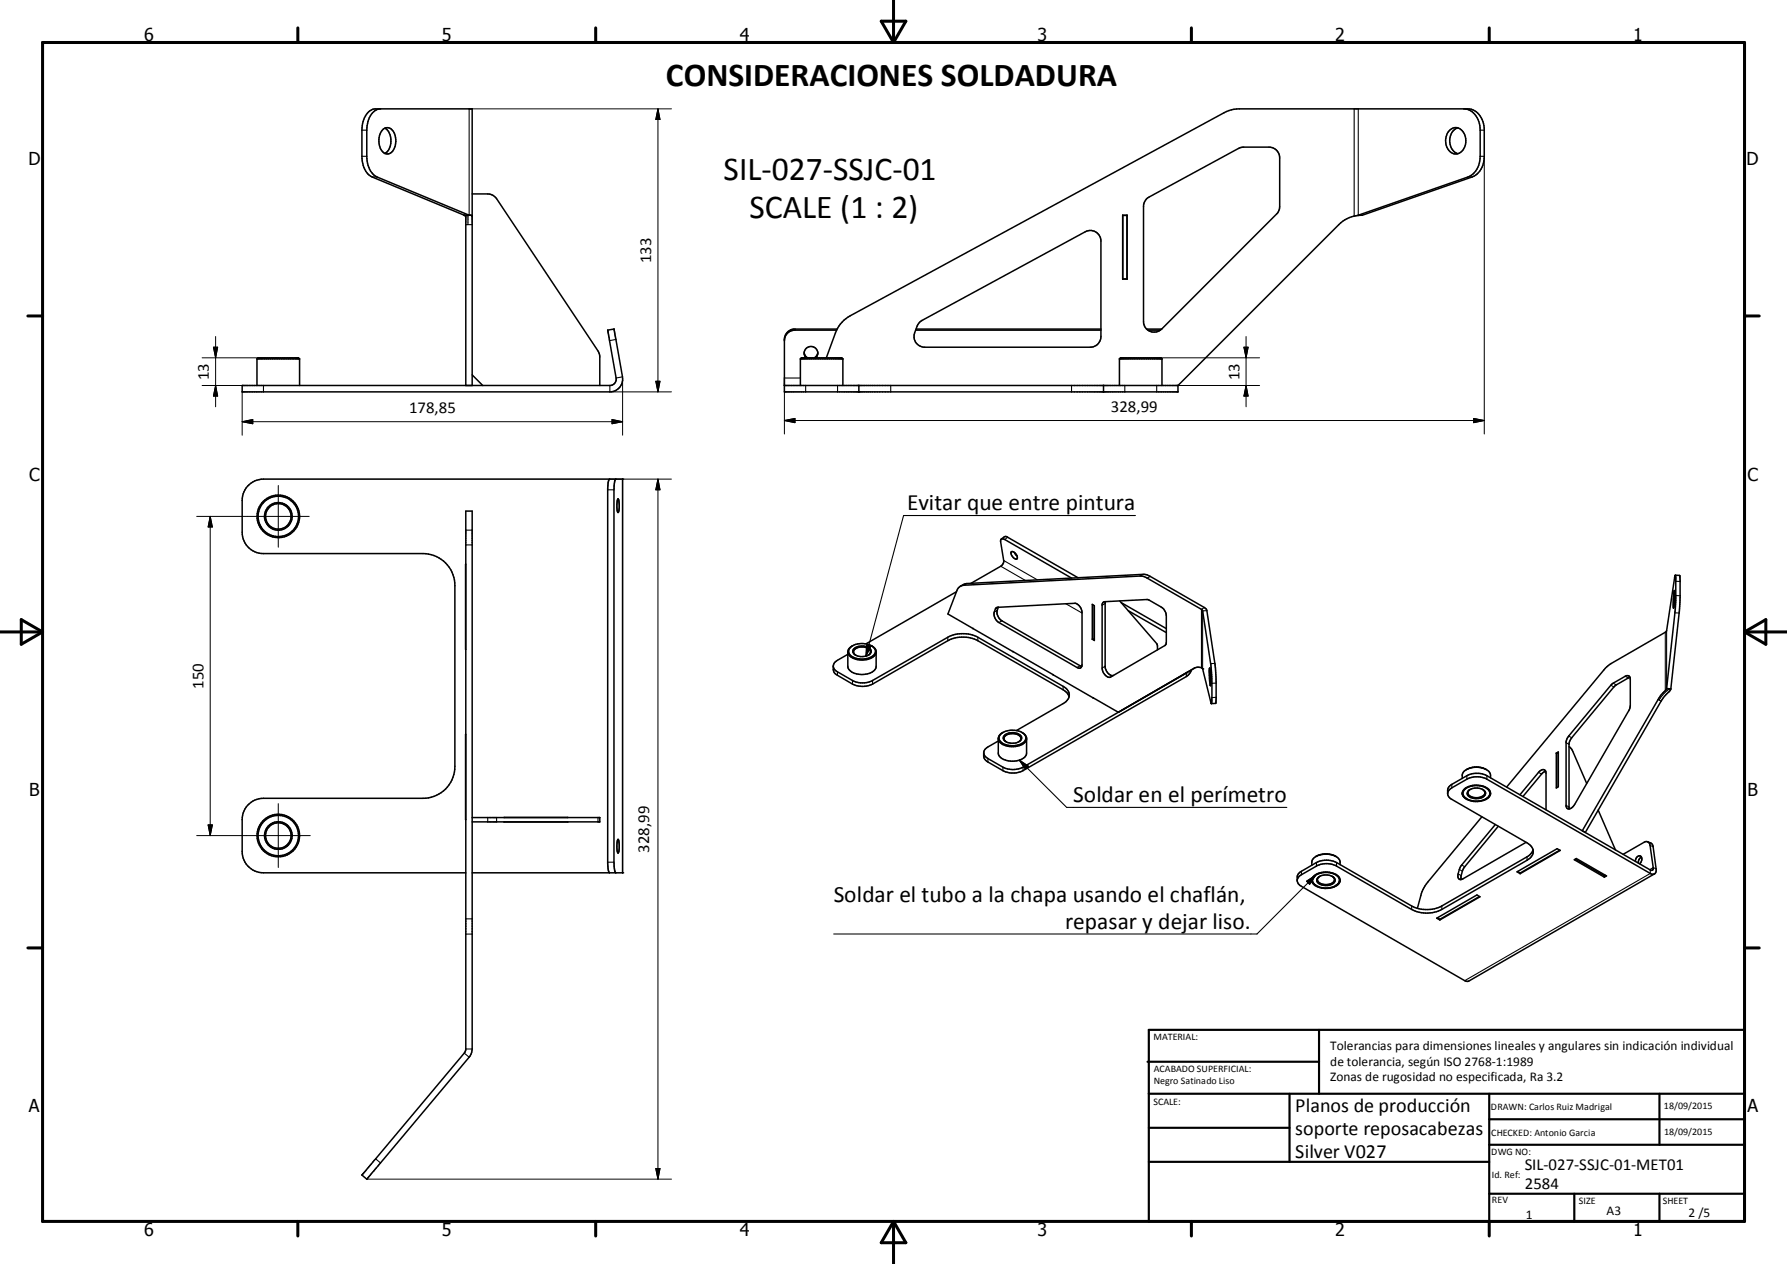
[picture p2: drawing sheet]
<svg xmlns="http://www.w3.org/2000/svg" width="420mm" height="297mm" viewBox="0 0 420 297" stroke-linecap="round" stroke-linejoin="round" font-family="sans-serif">
<g fill="none" stroke="#000" stroke-width=".36">
<path d="M89.4 25.6a3.9 3.9 0 0 0-3.1 3.9l-.1 7.2a5.2 5.2 0 0 0 2.4 4.9l21.7 9M90.1 30.3a1.69 1.69 0 0 1 2.7 1.2 3.8 3.8 0 0 1-1.2 4.6 1.85 1.85 0 0 1-2.3-1.7 4.2 4.2 0 0 1 .8-4.1zM90.5 30.1a3.8 3.8 0 0 1 0 5.9M340.6 30.7a2.1 2.1 0 0 1 2.2-.6 2.1 2.1 0 0 1 1.5 1.6 3.2 3.2 0 0 1-2 4.5 3 3 0 0 1-2.3-4.5zM342.7 30.1a3.4 3.4 0 0 0-2 3 3.4 3.4 0 0 0 2 3M344.1 25.6a4.5 4.5 0 0 1 3.8 5v6.1a5 5 0 0 1-2.8 4.9l-25.8 9M109.1 50.6l-21.6-9a5.2 5.2 0 0 1-2.4-4.9v-6.1a4.7 4.7 0 0 1 2.8-5h23.1v65M109.1 50.6h1.5l.4 .2M109.1 50.6h.1M109.1 50.6l.4 .2v39.8M110 50.6h-.9M111 45.6h4l1 .4 .7 .7 23.9 35.8 .4 1.4v6.7"/>
<path d="M263.9 50.6h1v15h-1zM263.9 50.6h1M269.5 46.8l21.9-12 .9-.2h6a2.51 2.51 0 0 1 2.5 2.5v11.4l-.1 .7-.4 .9-27.3 27.2a2.5 2.5 0 0 1-2.7 .6 2.5 2.5 0 0 1-1.5-2.4v-27l.1-.7zM319.3 50.6h.9l25.8-9a5 5 0 0 0 2.9-4.9v-6.1a4.6 4.6 0 0 0-3.9-5h-53.7l-2.4 .4-89.1 48.2a7.7 7.7 0 0 0-3.4 4.1l-2.2 5.8M319.3 50.6h.1M319.3 50.6a7.3 7.3 0 0 0-4.6 2.2l-37.8 37.8M320 50.6h-.7M144.3 77.3h.1M196.6 77.6h-9.7a2.45 2.45 0 0 0-2.5 2.4M196.8 77.3h-10.3a2.5 2.5 0 0 0-2.1 2.5v12.3h92.5v-1.5M215.2 77.6h43.6M215.3 77.3h43.5"/>
<path d="M216.1 75.7l39-21.2a2.49 2.49 0 0 1 3.7 2.1v22.5a2.5 2.5 0 0 1-2.5 2.5h-39a2.51 2.51 0 0 1-2.3-3.4 5.1 5.1 0 0 1 1.1-2.5zM263.9 65.5h1M269.5 77.3h3.5M269.8 77.6h2.9M56.9 90.6h86.4a1.48 1.48 0 0 0 1.5-1.8l-2-11.2 1.5-.3 2 11.3a2.99 2.99 0 0 1-3 3.5h-86.4zM60.4 84.3h10M60.4 84.3l.3-.2h9.5l.2 .2M60.4 84.3v6.3M70.4 84.3v6.3M111 88.1l2.5 2.5M184.4 90.6h92.5M188.1 84.3h10"/>
<path d="M188.1 84.3l.3-.2h9.5l.2 .2M188.1 84.3v6.3M189 82.9l.3 .8 .5 .4M189.5 84.1a1.58 1.58 0 0 1 0-2.2 1.58 1.58 0 0 1 2.2 0 1.58 1.58 0 0 1 .1 2.2M192.2 82.9l-.3 .8-.5 .4M198.1 84.3v6.3M201.9 90.6v1.5M259.4 90.6v1.5M263.1 84.3h10M263.1 84.3l.3-.2h9.5l.2 .2M263.1 84.3v6.3M273.1 84.3v6.3"/>
<path d="M143.3 112.6l-.4 .8-.1 1.3v88.3l.1 1.2 .4 .9M144.8 112.6l-.3 .6-.2 1.9v87.9a2.91 2.91 0 0 0 .5 2.1M145.2 117.3l.3 .3 .1 1.6a1.11 1.11 0 0 1-.4 1.2l-.2-1.2zM109.5 120.1h1.5l-.1 126.8-.6 1.5-24.1 28.7-1.1-1 .1-.2 23.9-28.4 .4-.7zM109.5 132.6v20M224.8 139l-21.3 12.3M225.7 137.8l1.6-.7 41.4-2.1 1 .1 13.4 7.7 .5 .5 2 12.8 .2 3.2v5.8l-.1 .2h-1M235.3 126.7l.3-.1 .6 .2 15.7 9M235.3 126.7l-.1 .4 .7 4.6a1.55 1.55 0 0 1-.7 1.4l-7 4M235.4 126.7l.8-.6h.5l16.7 9.7M237.7 129.6a1.34 1.34 0 0 1 1.3 1.7 1.43 1.43 0 0 1-1.3-1.7zM238.4 129.8l.6 .8"/>
<path d="M393.6 138.8l-.3 2.1v2M393.6 138.8h.1M393.6 138.8v1.7l-.2 2.4M393.8 135.2l-2.2 13.3-12.9 7.4-1 .8-23.6 28.2M393.8 135.2h.1M393.8 135.2l1 .1 .1 5.9-2.2 20.7M393.8 135.2l.1 5.9-.1 2.2-2.1 18.5M195.8 156.5l.3 .8 .5 .4 3.8 2.2a5.1 5.1 0 0 0 4.7 0l17.7-10.2a7.8 7.8 0 0 1 7 0l20.1 11.6a2.15 2.15 0 0 1 1.4 2 2.15 2.15 0 0 1-1.4 2l-11 6.4M195.8 156.5l.1 1.1 .4 .7 4.1 2.4a5.3 5.3 0 0 0 4.7 0l17.7-10.1a7.8 7.8 0 0 1 7 0l20.1 11.5 .9 .7 .5 .9M199.3 153.8l-3 1.8-.5 .9M199.3 153.2a3.1 3.1 0 0 0 3.5 1.9 2.93 2.93 0 0 0 3.1-1.9M199.9 152.1a1.43 1.43 0 0 0-.3 1.5 1.43 1.43 0 0 0 1.2 .9 4.2 4.2 0 0 0 4.9-1 1.69 1.69 0 0 0-1.6-2.1 4.2 4.2 0 0 0-4.7 1.3l-.1 .5"/>
<path d="M200.4 151.7l-.4 .3M200.6 152.6a2.92 2.92 0 0 1 4.1 .1 1.38 1.38 0 0 1-1.7 1.6 2.1 2.1 0 0 1-2.6-1.3zM201.1 154a.91 .91 0 0 1-.5-1 .91 .91 0 0 1 .9-.8 2.4 2.4 0 0 1 3.1 .8v.4l-.5 .6M204.9 151.7l.6 .5 .4 .8v3.6a2.62 2.62 0 0 1-2.9 1.9 3.5 3.5 0 0 1-3.7-1.7v-3.6M228.7 147.7h.1M234.1 142.9l.4-.2 18.1-.9a2.16 2.16 0 0 1 1.7 2.1v12.3a.71 .71 0 0 1-.3 .7 .71 .71 0 0 1-.8 0l-18.4-10.6a2.4 2.4 0 0 1-1.1-2.5zM234.7 142.7a2.35 2.35 0 0 0 .8 3.2l18.8 10.7M238.1 153.1l-15.3-8.8 2.1-5.5 .5-.8 1.1-.5 42.1-2.1 1 .4 13 7.6 2 12.8 .3 4.4-.2 4.7M238.1 153.1h.1M238.1 153.1l9.5 5.5M247.5 158.5l15.4 8.9M247.6 158.6h.1"/>
<path d="M256.7 142l.5 .3v8.2l-.5-.3zM256.9 150.1l-.2 .1M256.9 142.1v8M256.9 150.1l.3 .2M259.3 141.5l10.4-.6 3.2 1.8a2.61 2.61 0 0 1 1.2 2v6.2l-.2 .7-12.8 7.5a1.95 1.95 0 0 1-2-2.1v-15zM259.8 141.4v15.4a2 2 0 0 0 1.9 1.9M263.2 141.2l8.7 10 .2 .5v1M263.6 141.6l10.5 6.1M265.2 143.5l8.9 5.1M279.1 157.9l-38.6 22.4a5.3 5.3 0 0 1-4.8 0l-3.8-2.3-.4-.4-.3-.7M280.1 157.4l-.4 .8-.9 .8-38.3 22.1a5.2 5.2 0 0 1-4.8 0l-4-2.5-.4-.7-.1-1M280.7 157a1.57 1.57 0 0 1 2 .2l2 8.1"/>
<path d="M280.8 157l-17.9 10.4M284.3 157l.3 1.8-.1 2.3-.2-1.6zM383.1 159.2l-3.2 1.7-.6 .5-9.9 12-.4 .7-.2 .8 .1 15.2M393.4 142.9h.1M109.5 172.6v20M234.6 174.1l-2.7 1.6-.4 .4-.3 .8M235.7 172.1a1.48 1.48 0 0 0-1 1.4 1.48 1.48 0 0 0 1 1.5 4.6 4.6 0 0 0 5.5-.9l.1-.5M235.7 172.1a1.4 1.4 0 0 0-.9 1.4 1.4 1.4 0 0 0 1.1 1.3 4.5 4.5 0 0 0 5-.7 1.32 1.32 0 0 0-.7-2M236 173.8l.5 .5M236 173.8a1.44 1.44 0 0 1 1.8-1.4 1.77 1.77 0 0 1 2.2 1.2l-.6 .7M236 172.9a2.84 2.84 0 0 1 4.1 .2 1.52 1.52 0 0 1-1.9 1.5 1.9 1.9 0 0 1-2.4-1.4zM238.9 171.7a2.99 2.99 0 0 1 2.4 1.6v3.6a2.95 2.95 0 0 1-3.3 2 2.95 2.95 0 0 1-3.4-2v-3.4"/>
<path d="M238.9 171.7a5 5 0 0 0-3.2 .4M263.6 167l-.7 .4M365.8 177l.5-.3v8.2l-.5 .3zM365.8 177l.1 .1M365.9 177.1v8M366.3 176.9l-.4 .2M368.8 175.4l.8 .9 3.4 7.8M378.8 160.8l3.2-1.9a.73 .73 0 0 1 .8-.1 .73 .73 0 0 1 .4 .8v6.2l-.2 1-12.9 22.2a1.26 1.26 0 0 1-1.8 .8l-.2-.3v-15.3l.2-.5 .4-.7zM391.7 161.8l1 .1M391.7 161.8h.4M391.7 161.8h.1M391.7 161.8l-2 2.5-17.8 30.9 .7 .4 17.8-30.8 .8-1.2 1.3-1.3 .2-.4"/>
<path d="M111 192.1h30v1h-30M118.5 192.1h.1M118.5 193.1v.1M133.5 192.1h.1M133.5 193.1v.1M145.3 197.2l.2 .4 .1 1.6a1.11 1.11 0 0 1-.4 1.2l-.2-1.8zM340.3 186.5l.2-.7 .5-.5 3.8-2.2a5.1 5.1 0 0 1 4.7 0l38.4 22.1a.9 .9 0 0 0 1.1 0 .9 .9 0 0 0 .3-1.1l-.8-5.4-.4-.5-.8-.4M340.3 186.5v-1.1l.4-.7 4.1-2.4a5.1 5.1 0 0 1 4.7 0l38.7 22.2 .4-.3v-.3l-.8-5.2a.89 .89 0 0 0-1.3-.8l-5 2.8M340.3 186.5l.2 .7 .5 .5 17.9 10.4 1 .7 .4 .8M343.7 186.4l.5 .9 .6 .4M344.3 185.3a4.8 4.8 0 0 1 5.8 .4 1.56 1.56 0 0 1-1.1 2.3 4.6 4.6 0 0 1-5.2-1l-.1-.7zM344.7 180.9l-.9 .8-.1 1.2"/>
<path d="M344.7 180.9a5.1 5.1 0 0 1 4.7 0M344.7 180.9a4.8 4.8 0 0 1 4.7 0M345.3 185.7l-.1 .1M345.6 185.5l-.3 .2M348.3 191.9l-13 15.8-1.2 2.2-.9 3.5M348.5 185.5a.91 .91 0 0 1 .5 1 .91 .91 0 0 1-.9 .7 2.42 2.42 0 0 1-3.1-.8l.2-.6M348.5 185.5a1.03 1.03 0 0 1 .7 1.2 1.03 1.03 0 0 1-1.1 .8 2.69 2.69 0 0 1-3.2-.9l.3-.8M348.5 185.5a3.4 3.4 0 0 0-3.1 .1M349.4 180.9l.9 .8 .1 1.1M349.4 187.6l-.1 .1M349.4 187.6a5 5 0 0 1-4.6 .1M349.7 187.4a1.39 1.39 0 0 0 .4-1.4 1.39 1.39 0 0 0-1.2-1 3.9 3.9 0 0 0-5 1.1l.2 1 .7 .6"/>
<path d="M349.7 187.4l-.3 .2M350.4 186.4l-.2 .4-.5 .7M351.5 193.8l-8.1 9.7-.4 .8-.3 1.8 .3 .5 .4 .1M352.2 194.2l-8.1 9.7-.7 1.9v.9M358.7 197.9l-15.3 8.8M360.3 199.7l-.4 .9-1 .7-20 11.6a7.8 7.8 0 0 1-7.1 0l-17.6-10.2a5.3 5.3 0 0 0-4.8 0l-3.8 2.2-.7 .9v1.1M360.3 199.6a2.21 2.21 0 0 1-1.4 2.5l-20 11.6a7.7 7.7 0 0 1-7.1 0l-17.6-10.2a5.1 5.1 0 0 0-4.8 0l-3.8 2.2-.4 .5-.3 .7M363.3 181.2l.1 9.1M363.3 181.2a.86 .86 0 0 0-1.5 .1l-4.5 5.4M363.3 181.2l-.8 .5-4.5 5.5M366.6 199.8l-9.3 5.3M375.7 190.4l4 9.3"/>
<path d="M109.5 205.1h-47.6a5 5 0 0 1-5-5v-7.5a5 5 0 0 1 5-5h37.5a7.5 7.5 0 0 0 7.5-7.5v-42.5a7.5 7.5 0 0 0-7.5-7.5h-37.5a5 5 0 0 1-5-5v-7.5a5 5 0 0 1 5-5h84.4v92.5h-35.3M308.3 206.8a2.54 2.54 0 0 0 2.8 1.9 3.5 3.5 0 0 0 3.9-1.6 1.8 1.8 0 0 0-1.7-1.9 4 4 0 0 0-4.9 1.2l-.1 .5M308.4 207l.4 .7 .6 .4M309.3 201.3l-.9 .8-.1 1.2M309.7 206.3a2.82 2.82 0 0 1 4.1 .3 1.5 1.5 0 0 1-1.8 1.5 2.17 2.17 0 0 1-2.5-1.2zM310.2 205.9a.91 .91 0 0 0-.5 1 .91 .91 0 0 0 .8 .8 2.41 2.41 0 0 0 3.1-.9v-.4l-.5-.5M311.7 200.7l-1.3 .1-1.1 .5M311.7 200.7l.8 .1M311.7 200.6l.8 .1 1.5 .6M311.7 200.6l-1.3 .2-1.1 .5M312.9 200.8l1.1 .5M314 201.3l.9 .8 .1 1.1"/>
<path d="M315 206.8a3.2 3.2 0 0 1-3.6 1.9 2.83 2.83 0 0 1-2.9-1.9 2.92 2.92 0 0 1 3.4-1.8 2.72 2.72 0 0 1 2.9 1.8l-.1 .5-.6 .7M337.7 215.8l9.4-5.5 .8 .4-9.5 5.5zM338.4 216v.2M347.8 210.7l-9.3 5.3-.6-.3M356.6 204.9l9.4-5.5 .7 .4-9.4 5.5zM356.7 204.8l.6 .3M357.3 205.1v.2M370 202l.5-.3 7.1 4.1-.5 .3zM370.3 201.9l6.8 3.9M377.1 205.8v.3M377.3 205.7l-.2 .1M384.4 202.4a.95 .95 0 0 1 .3-1 .95 .95 0 0 1 1.1-.1 1.43 1.43 0 0 1-.4 1.7"/>
<path d="M385.8 201.4a1.38 1.38 0 0 0-.7 1.4M388.9 205.3l-44 25.3-.6-.2-38.7-22.3-.4-.4-.3-.8M85.1 276.1h.1"/>
<circle cx="65.4" cy="121.3" r="3"/>
<circle cx="65.4" cy="121.3" r="3.2"/>
<circle cx="65.4" cy="121.3" r="4.7"/>
<circle cx="65.4" cy="121.3" r="5"/>
<circle cx="65.4" cy="196.3" r="5"/>
<circle cx="65.4" cy="196.3" r="3.3"/>
<circle cx="65.4" cy="196.3" r="3"/>
<circle cx="65.4" cy="196.3" r="4.7"/>
</g>
<g fill="none" stroke="#000" stroke-width=".25">
<path d="M85.1 36.7h1.1M85.1 30.6h1.1M110.3 25.6v25M318.3 25.6v25.2M319.3 25.6v25M347.9 36.7h1M347.9 30.6h1M87.5 41.6h1.1M109.5 52.8h1.5M110 50.6v2.2M345.1 41.6h.9M144.8 79.8l-1.5 .2"/>
<path d="M186.9 77.3v.3M61.9 90.6v1.5M143.3 90.6v1.5M146.3 88.6l-1.5 .2M184.4 88.8h3.7M189.4 90.6v1.5M196.9 90.6v1.5M209.4 90.6v1.5M251.9 90.6v1.5M264.4 90.6v1.5M271.9 90.6v1.5M142.8 115.1h1.5"/>
<path d="M146.3 112.6v92.5M109.5 128h1.5M109.5 124.6h1.5M227.3 137.1l-.8 .4M235.2 133.1l5.8 3.3M235.9 131.7l7.9 4.5M236.8 126.2l-.6 .6M266.9 121.1h-54.5l-8.9 33.1M268.7 135l-.7 .4M270.4 135.4l-.8 .4M393.9 139.9l1 .1M393.9 136.6h1"/>
<path d="M196.8 157.9v.8M200.4 159.9v.8M203.7 151.6l1 .3-1.2 2.3zM205.1 159.9v.8M222.8 149.7v.9M229.8 149.7v.9M234.4 143.4l-.7 .4M234.7 142.7l-.7 .4M235.5 145.9l-.7 .4M250.5 141.9l3.8 2.1M253.9 156.4l-.7 .5M259.8 156.5l-.7 .5"/>
<path d="M259.8 141.8l-.7 .4M272.1 152.5l.1 .1M278.8 158.1v.9M280.7 157h.1M283.1 142.8l-.7 .4v13.7M283.7 143.5h-1v13.7M285.5 155.9h-.9M382 158.9l.7 .4M391.4 148.6v13.7M391.7 148.2v13.6M393.7 144h1M232.2 178.2v.9"/>
<path d="M239.6 178.6l11.1 11.1h51.8M239.6 178.6l2.1 1.4-.7 .7zM249.9 161.3v.8M285.9 163.9h-1M285.9 160.5l-1 .1M368.1 174.5l.7 .4M368.7 173l.7 .4M378.6 161l.7 .4M379.2 160.5l.7 .4M389.7 164.3l.3 .2M390 164.5l.4 .3M392.7 162l-.2-.1a7 7 0 0 0-2.5 2.6"/>
<path d="M114.6 192.1v1M116.7 192.1v1M140.6 192.1v1M235.7 180.3v.8M240.5 180.3v.8M341.3 184.3v.8M344.8 182.3v.8M349.5 182.3v.8M361.6 181.5l.7 .4M368.1 189.2l.7 .4M387.8 198.7l.8 .2M109.5 219.5h1.5"/>
<path d="M109.5 215.9h1.5M142.8 202.6h1.5M305.9 204.7v.8M307.1 207.1l2.1-1.4-1.4 2.1zM309.2 205.7l-13.7 13.8h-99.5M309.4 202.7v.8M314.2 202.7v.8M331.8 212.9v.8M338.9 212.9v.8M342.7 205.3l.7 .5M343 204.3l.7 .4M343.6 203.3l.7 .4"/>
<path d="M358.9 201.3v.8M387.9 204.4v.8l-43.6 25.2M389.3 204.1l-.7-.2-.9 .5M109.1 247.5l1.2 .9M109.5 246.5h1.5M88.3 272.3l1.1 1"/>
</g>
<g fill="#000">
<circle cx="146.3" cy="112.6" r=".18"/>
<circle cx="282.7" cy="157.2" r=".18"/>
<circle cx="146.3" cy="205.1" r=".18"/>
</g>
<g fill="none" stroke="#000" stroke-width=".71">
<path d="M10 10h400v277h-400zM70 6.6v3.4M140 6.6v3.4M207.1 5h5.8l-2.9 5zM210 0v10M280 6.6v3.4M350 6.6v3.4M6.6 74.2h3.4M410 74.2h3.5M0 148.5h10M5 145.6l5 2.9-5 2.9zM410 148.5h10.1"/>
<path d="M410 148.5l5.1-2.9v5.8zM6.6 222.7h3.4M410 222.7h3.5M70 287v3.4M140 287v3.4M210 287v10M210 287l2.9 5h-5.8zM280 287v3.4M350 287v3.4"/>
</g>
<g fill="none" stroke="#000" stroke-width=".51">
<path d="M269.7 249.5h40.3M270 242h140v45h-140zM270 257h140M303.1 257v16M310 242v15M350 257v30M390.1 257v12M270 265h33.1M270 273h80M350 269h60M350 263h60M350 280.5h60"/>
<path d="M370 280.5v6.5M390.1 280.5v6.5"/>
</g>
<g fill="none" stroke="#000" stroke-width=".24">
<path d="M110.3 25.6h47.5M154.6 25.6v66.5M154.6 25.6l.5 2.5h-1zM348.9 36.7v65.3M50.7 79.1v16.5M292.9 79.1v16.5M47.5 84.1h13.2M47.5 90.6h14.4M50.2 81.6h1l-.5 2.5zM50.7 90.6l.5 2.5h-1zM56.9 99.1h89.4M56.9 99.1l2.5-.5v1z"/>
<path d="M56.9 92.1v10.2M143.3 92.1h14.5M143.9 98.6l2.4 .5-2.4 .5zM146.3 89.1v13.2M154.1 89.6h1l-.5 2.5zM184.4 98.8h164.5M184.4 98.8l2.5-.5v1zM184.4 88.8v13.2M272.9 84.1h23.2M276.9 90.6h19.2M292.4 81.6h1l-.5 2.5zM292.9 90.6l.5 2.5h-1z"/>
<path d="M346.4 98.3l2.5 .5-2.5 .5zM65.4 114.1v14.5M143.3 112.6h14.5M154.6 112.6v164.5M154.6 112.6l.5 2.5h-1zM46.2 121.3h26.5M49.4 121.3v75M49.4 121.3l.5 2.5h-1zM46.2 196.3h26.7M48.9 193.8h1l-.5 2.5zM65.4 188.8v15M86.2 277.1h71.6"/>
<path d="M154.1 274.6h1l-.5 2.5z"/>
</g>
<g fill="#000" stroke="#000" stroke-width=".24">
<path d="M154.6 25.6l.5 2.5h-1zM50.2 81.6h1l-.5 2.5zM50.7 90.6l.5 2.5h-1zM56.9 99.1l2.5-.5v1zM143.9 98.6l2.4 .5-2.4 .5zM154.1 89.6h1l-.5 2.5zM184.4 98.8l2.5-.5v1zM292.4 81.6h1l-.5 2.5zM292.9 90.6l.5 2.5h-1zM346.4 98.3l2.5 .5-2.5 .5zM154.6 112.6l.5 2.5h-1zM49.4 121.3l.5 2.5h-1z"/>
<path d="M48.9 193.8h1l-.5 2.5zM154.1 274.6h1l-.5 2.5z"/>
</g>
<path d="M203.7 151.6l1 .3-1.2 2.3zM239.6 178.6l2.1 1.4-.7 .7zM307.1 207.1l2.1-1.4-1.4 2.1z" fill="#000" stroke="#000" stroke-width=".25"/>
<g font-size="7.9">
<text x="156.5" y="20.3">CONSIDERACIONES SOLDADURA</text>
<text x="170.1" y="42.2">SIL-027-SSJC-01</text>
<text x="176.2" y="51.2">SCALE (1 : 2)</text>
</g>
<g font-size="5.5">
<text x="213.2" y="119.9">Evitar que entre pintura</text>
<text x="252.2" y="188.5">Soldar en el perímetro</text>
<text x="196" y="211.8">Soldar el tubo a la chapa usando el chaflán,</text>
<text x="250.4" y="218.2">repasar y dejar liso.</text>
</g>
<g font-size="4.7">
<text x="304.5" y="261.2">Planos de producción</text>
<text x="304.5" y="266.6">soporte reposacabezas</text>
<text x="304.5" y="272">Silver V027</text>
</g>
<g font-size="4.2">
<text x="33.9" y="9.6">6</text>
<text x="103.9" y="9.6">5</text>
<text x="173.9" y="9.6">4</text>
<text x="243.8" y="9.6">3</text>
<text x="313.9" y="9.6">2</text>
<text x="383.9" y="9.6">1</text>
<text x="6.7" y="38.7">D</text>
<text x="410.5" y="38.7">D</text>
<text x="6.9" y="112.9">C</text>
<text x="410.7" y="112.9">C</text>
<text x="6.9" y="187.1">B</text>
<text x="410.7" y="187.1">B</text>
<text x="6.8" y="261.4">A</text>
<text x="410.7" y="261.4">A</text>
<text x="33.9" y="290.4">6</text>
<text x="103.9" y="290.4">5</text>
<text x="173.9" y="290.4">4</text>
<text x="243.8" y="290.4">3</text>
<text x="313.9" y="290.4">2</text>
<text x="383.9" y="290.4">1</text>
</g>
<g font-size="3.9">
<text x="153.1" y="61.8" transform="rotate(-90 153.1 61.8)">133</text>
<text x="49.1" y="89.3" transform="rotate(-90 49.1 89.3)">13</text>
<text x="291.3" y="89.3" transform="rotate(-90 291.3 89.3)">13</text>
<text x="96.2" y="97">178,85</text>
<text x="261.1" y="96.8">328,99</text>
<text x="47.8" y="161.8" transform="rotate(-90 47.8 161.8)">150</text>
<text x="152.6" y="200.3" transform="rotate(-90 152.6 200.3)">328,99</text>
<text x="358.4" y="274.9">SIL-027-SSJC-01-MET01</text>
<text x="358.4" y="279.4">2584</text>
</g>
<g font-size="3.1">
<text x="312.7" y="246.8">Tolerancias para dimensiones lineales y angulares sin indicación individual</text>
<text x="312.7" y="250.4">de tolerancia, según ISO 2768-1:1989</text>
<text x="312.7" y="254">Zonas de rugosidad no especificada, Ra 3.2</text>
<text x="358.6" y="286.5">1</text>
<text x="377.6" y="285.6">A3</text>
<text x="396.9" y="285.9">2 /5</text>
</g>
<g font-size="2.4">
<text x="271.1" y="244.4">MATERIAL:</text>
<text x="271.2" y="252">ACABADO SUPERFICIAL:</text>
<text x="271.2" y="254.7">Negro Satinado Liso</text>
<text x="271.1" y="259.7">SCALE:</text>
<text x="350.4" y="260.8">DRAWN: Carlos Ruiz Madrigal</text>
<text x="391.1" y="260.6">18/09/2015</text>
<text x="350.5" y="267">CHECKED: Antonio Garcia</text>
<text x="391.2" y="266.7">18/09/2015</text>
<text x="350.5" y="271.4">DWG NO:</text>
<text x="350.7" y="276.9">Id. Ref:</text>
<text x="350.7" y="282.8">REV</text>
<text x="371.1" y="282.9">SIZE</text>
<text x="390.8" y="283">SHEET</text>
</g>
</svg>
